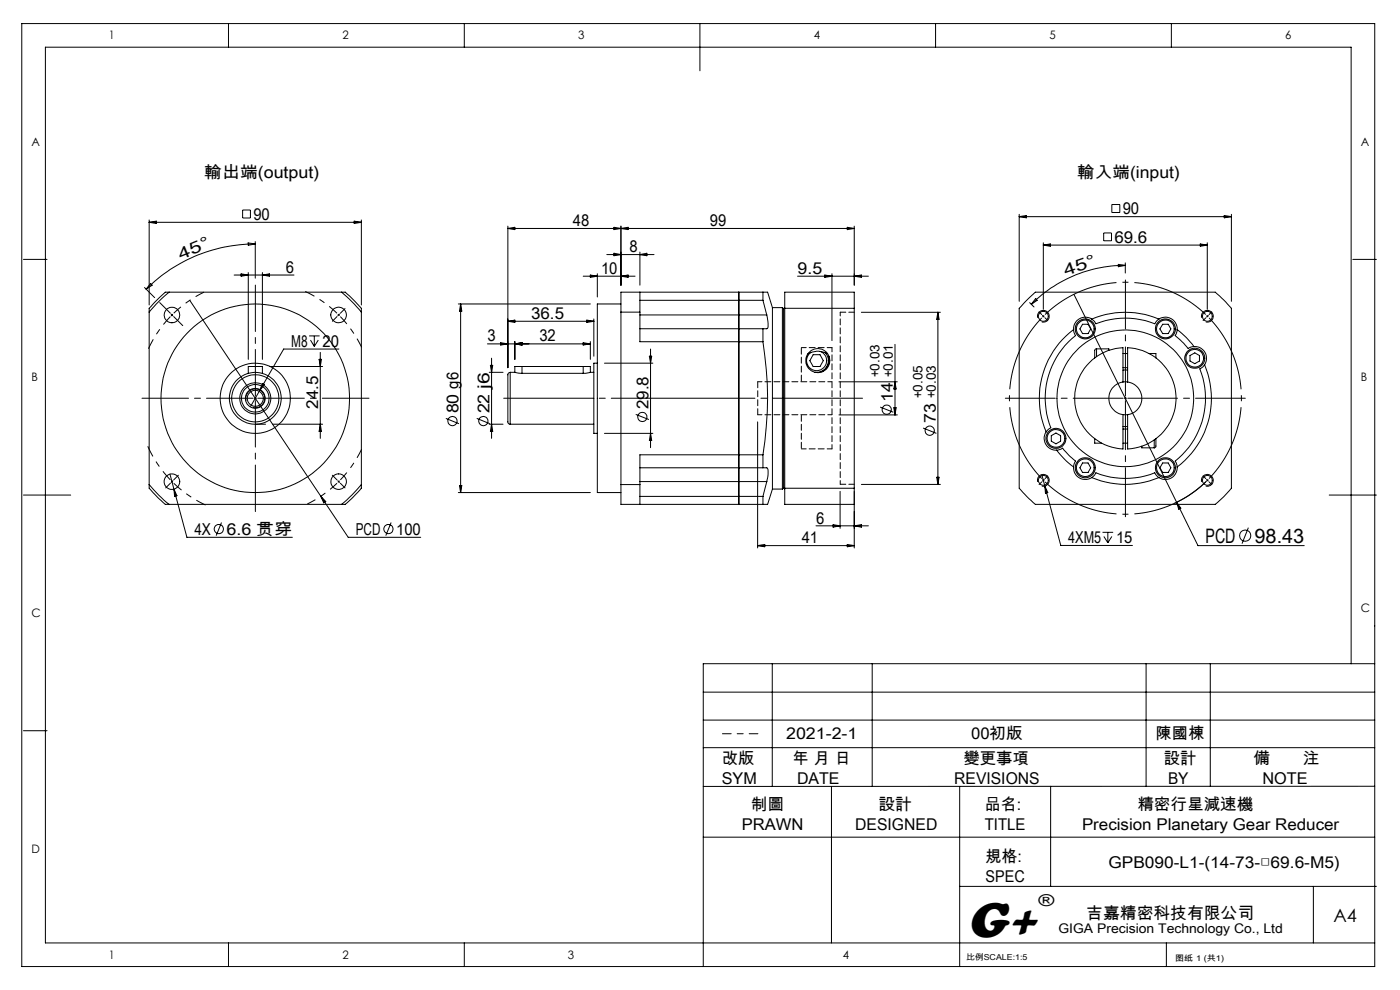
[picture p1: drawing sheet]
<svg xmlns="http://www.w3.org/2000/svg" width="297mm" height="210mm" viewBox="0 0 297 210" stroke-linecap="round" stroke-linejoin="round" font-family="sans-serif">
<g fill="none" stroke="#000" stroke-width=".21">
<path d="M4.6 5h287v200h-287zM48.5 5v5M98.5 5v5M148.5 5v10M198.5 5v5M248.5 5v5M5 55h5M31.6 46.7v18M31.6 47.2h45.1M31.6 47.2l1.6-.3v.5zM49.7 58.3h12.7M51.2 58.1l1.5 .2-1.5 .3z"/>
<path d="M51.5 44.5h1.6v1.7h-1.6zM52.6 51.5l1.6 .2-1.5 .3zM52.7 57.8v18.4M54.2 51.7a32.6 32.6 0 0 0-23.2 9.6M54.2 51.3v7.7M55.7 57.8v18.4M55.7 58.3l1.4-.2v.5zM75.1 46.9l1.6 .3-1.6 .2zM76.7 46.7v18M107.7 48.5l1.5-.3v.5zM107.7 48v30M107.7 48.5h73.5"/>
<path d="M123.7 58.6h11M125.2 58.3l1.5 .3-1.5 .2zM126.7 58.1v4.9M128.7 54h10M130.2 48.2l1.5 .3-1.5 .2zM130.2 53.7l1.5 .3-1.5 .2zM131.7 48v12.5M131.7 58.6l1.5-.3v.5zM131.7 48.5l1.5-.3v.5zM135.7 53.5v7M135.7 54l1.5-.3v.5zM169.2 58.6h15"/>
<path d="M175 58.3l1.5 .3-1.5 .2zM176.5 58.1v14.1M179.7 48.2l1.5 .3-1.5 .2zM181.2 58.6l1.5-.3v.5zM181.2 48v12.5M216.2 45.5v18.4M216.2 46h45M216.2 46l1.5-.3v.5zM221.3 51.5v14.1M221.3 52h34.8M221.3 52l1.5-.3v.5zM234.1 49.4h1.7v1.7h-1.7z"/>
<path d="M235.9 43.4h1.7v1.7h-1.7zM237.2 56.1l1.5 .2-1.5 .3zM238.7 56.3a27.9 27.9 0 0 0-19.9 8.2M238.7 55.8v2.1M254.6 51.7l1.5 .3-1.5 .2zM256.1 51.5v14.1M259.7 45.7l1.5 .3-1.5 .2zM261.2 45.5v18.4M287 55h5M30.7 61l2.1 2.1M31.9 60.1l.4 .4-1.3 .8zM33.7 63.2l1.4-1.2h38.1l2.2 2.1 1.3 1.3v38.2l-2.1 2.2-1.4 1.2h-38.1l-2.6-2.5-.9-.9v-38.2z"/>
<path d="M35.9 62l-1.7 1.5-2.6 2.7M36.3 66.6l.4 .4M36.7 66.6l-.4 .4M40.3 63.7l27.8 41.6M52.7 79.2v-1.5h3v1.5M57.1 77.7h11.3M65.6 71.3h2.2M65.9 72.1l.8 1.4M66.7 71.3v2.2M67.5 72.1l-.8 1.4M67.7 76.2h.5l-.3 1.5zM67.9 74.7v18.3"/>
<path d="M71.9 74h-11.7l-5.1 8.8M72.5 62l2.7 2.5 1.5 1.7M97.2 64.5h28M97.7 64.5v40M97.7 64.5l.3 1.5h-.5zM103.4 72.9h21.8M103.8 79h2.9M104 77.5h.5l-.2 1.5zM104.3 76v17M106.2 72.7l1.5 .2-1.5 .3zM107.7 68.1l1.5-.2v.5zM107.7 68.1h18.3"/>
<path d="M108.2 79l-.3 .2a14 14 0 0 0-.2 4.2v2.2a14 14 0 0 0 .2 4.2l.3 .2M108.2 79v11M109.2 72.5v3.7M109.2 72.9l1.5-.2v.5zM109.3 79l1.4 .2M110.7 77.7h-1.5v1.3h-1M110.7 77.7h13M110.7 77.7v1.5M110.7 79.2h13M123.7 72.7l1.5 .2-1.5 .3zM123.7 77.7h1.5v1.3h.8M123.7 77.7v1.5"/>
<path d="M124.5 67.9l1.5 .2-1.5 .3zM125.2 79l-1.5 .2M125.2 72.5v3.7M126 67.7v7.9M126.7 77h-.7v14.9h.7M128.2 77h10.3M131.7 64.5h-5v40h5M131.7 66.2v36.6M131.7 66.2h4M135.7 62v4.2M135.7 66.2v6.3h26.2M135.7 69.7h26.2"/>
<path d="M135.7 66.8h27M135.7 63.7h26.2M137.8 75.6h.5l-.3 1.4zM138 74v21M156.7 62v45M161.9 72.5a73.3 73.3 0 0 1 0 24M161.9 69.7v2.8M161.9 63.7l.8 3.1M161.9 62v1.7M161.9 62h.9l1.1 3.3M161.9 62h-30.2v4.2M162.7 66.8a5.5 5.5 0 0 1 .1 2.8l-.9 .1"/>
<path d="M163.9 65.3v38.4M163.9 65.3h2.1M166 65.3v38.4M166 65.3l.2 .2M166.2 65.5v38M166.5 65.4v-3.4h14.7v3.4M166.5 65.3l-.3 .2M166.5 65.4h14.7M166.5 65.4v38.2M171.4 75l1.8-.5 1.6 .2 .8 .3M172.5 75.2h1.5l.7 1.3-.7 1.2h-1.5l-.7-1.2zM174.1 74.5a2.14 2.14 0 0 1 .9 3.2 2.14 2.14 0 0 1-3.3 .3 2.14 2.14 0 0 1 .3-3.3"/>
<path d="M175.1 74.8a2.51 2.51 0 0 1 .3 2.9 2.51 2.51 0 0 1-2.5 1.3M175.9 75.6a2.92 2.92 0 0 1-1.6 3.3M181.2 65.4v38.2M182.7 66.2h16.8M189.9 73.1v14.9M199 66.2v36.6M199 66.2l.2 1.5h-.5zM217.9 63.6l1.7-1.6h38.2l1.8 1.6 1.6 1.8v38.2l-1.6 1.8-1.8 1.6h-38.2l-1.3-1.2-2.1-2.2v-38.2zM218.4 64.2l1 .9M219.7 63.3l.3 .4-1.2 .8zM220.1 67.4a1.25 1.25 0 0 1 1.1-1.6 1.25 1.25 0 0 1 1.4 1.4 1.25 1.25 0 0 1-1.6 1.1M221.2 66.9l.3 .4"/>
<path d="M221.5 66.9l-.3 .4M227.8 69.9a18.3 18.3 0 0 0-5.9 21.7M227.8 69.9l.1 .7 .3 .6a17 17 0 0 0-5.3 19.5l-1 .9M227.8 62.4l26.3 53.3h22.6M229.7 68.8h1.1l.6 1-.6 1h-1.1l-.6-1zM231.6 67.7a2.49 2.49 0 0 0-2.6-.1 2.49 2.49 0 0 0-1.2 2.3M231.6 67.7a18.3 18.3 0 0 1 14.3 0M231.6 67.7l.5 .4 .4 .6a16.9 16.9 0 0 1 12.5 0l.9-1M232.6 74l-.4 .3v1.6M232.6 74h2.6v.3M232.6 74v1.7M238.2 78.5h1"/>
<path d="M238.2 75h1M238.2 78h1M243.8 75h1.4v.9M245.9 67.7a2.5 2.5 0 0 1 2.6-.1 2.5 2.5 0 0 1 1.2 2.3M246.7 68.8h1.1l.6 1-.6 1h-1.1l-.6-1zM249.7 69.9a17.2 17.2 0 0 1 3.6 3.6M249.7 69.9l-.4 1.3 1.8 1.6 1 1.1 1.2-.4M252.4 75.4l1.1-.5 1 .5v1.2l-1 .5-1.1-.5zM253.3 73.5a2.51 2.51 0 0 1 2.3 1.3 2.51 2.51 0 0 1 0 2.6M254.9 67.4a1.26 1.26 0 0 1 1.1-1.6 1.26 1.26 0 0 1 1.4 1.4 1.26 1.26 0 0 1-1.6 1.1M255.6 77.4a18.2 18.2 0 0 1-5.9 21.7M255.6 77.4l-1.1 .8a17 17 0 0 1-5.2 19.6l.4 1.3"/>
<path d="M52.2 85a2 2 0 0 1 1.8-2.5 2 2 0 0 1 2.1 2.2 2 2 0 0 1-2.5 1.7M54.2 90h2.1M55.1 82.8l-1.9 3.4M55.7 81.3l.4 .3-1 1.2zM57.8 90h10.6M67.9 90l.3 1.5h-.5zM94.6 88.8l2.8 1.1M101.1 88.8l2.8 1.1M103.8 90h2.9M104.3 90l.2 1.5h-.5zM108.2 90h17.8M128.2 91.9h10.3"/>
<path d="M134.9 87.9l2.8 1.1M135.7 99.2h26.2M138 91.9l.3 1.5h-.5zM160.7 89.5v26.7M161.9 99.2h.8a3.5 3.5 0 0 1 0 3M161.9 96.5v2.7M161.9 96.5h-26.2v6.3M178 81h12.4M178 88h12.4M186.7 86.4l2.8 1M189.6 86.5h.5l-.2 1.5zM189.9 81l.2 1.5h-.5z"/>
<path d="M195.8 90.8l2.8 1.1M221.9 91.6a2.5 2.5 0 0 0-.1 2.6 2.5 2.5 0 0 0 2.4 1.3M223 92.4l1-.5 1 .5v1.2l-1 .5-1-.5zM224.2 95.5a17.2 17.2 0 0 0 3.6 3.6M224.2 95.5l1.2-.4 1.3 1.4 1.5 1.3-.4 1.3M227.8 99.1a2.49 2.49 0 0 0 1.2 2.3 2.49 2.49 0 0 0 2.6-.1M229.7 98.2h1.1l.6 1-.6 1h-1.1l-.6-1zM232.2 93.1v.9h1.5M238.2 81v-7.2a10.8 10.8 0 0 0-10.2 10.7 10.8 10.8 0 0 0 10.2 10.7v-7.3M238.2 81a3.5 3.5 0 0 0-3 3.5 3.5 3.5 0 0 0 3 3.4M238.2 81h1M238.2 90.5h1"/>
<path d="M238.2 87.9h1M238.2 91h1M238.2 94h1M239.2 81a3.5 3.5 0 0 1 3 3.5 3.5 3.5 0 0 1-3 3.4M239.2 81v-7.2a10.8 10.8 0 0 1 10.3 10.7 10.8 10.8 0 0 1-10.3 10.7v-7.3M242.2 94.6v.4h2.7M244.9 93.3v1.7M245.2 93.1v1.6l-.3 .3M246.7 98.2h1.1l.6 1-.6 1h-1.1l-.6-1zM249.7 99.1a2.51 2.51 0 0 1-1.2 2.3 2.51 2.51 0 0 1-2.6-.1M5 105h10M31.6 102.8a27.5 27.5 0 0 0 4.3 4.2"/>
<path d="M36.1 100.6l.8 3.2M36.9 103.8l2.8 10.2h22.3M36.9 103.8l.6 1.4-.5 .1zM47 110.8l-1.1 2.8M68.1 105.3l5.8 8.7h15.4M68.1 105.3l1 1.1-.4 .3zM76.7 102.8l-2.1 2.2-2.1 2M83 110.8l-1.2 2.8M97.2 104.5h28M97.5 103h.5l-.3 1.5zM131.7 102.8v4.2h30.2M131.7 102.8h4"/>
<path d="M135.7 102.8v4.2M135.7 102.2h27M135.7 105.3h26.2M160.7 115.7h20.5M160.7 115.7l1.5-.2v.5zM161.9 105.3v1.7M162.7 102.2l-.8 3.1M163.9 103.7l-1.1 3.3h-.9M163.9 103.7h2.1M166.2 103.5l-.2 .2M166.2 103.5l.3 .2M166.5 103.6v3.4h14.7v-3.4"/>
<path d="M166.5 103.6h14.7M173.1 111.5h11.1M176.7 111.3l1.5 .2-1.5 .3zM178.2 104.2v7.9M179.7 115.5l1.5 .2-1.5 .3zM181.2 104.2v12M181.2 111.5l1.5-.2v.5zM182.7 102.8h16.8M198.7 101.2h.5l-.2 1.6zM220.1 102.2a1.25 1.25 0 0 1 1.1-1.5 1.25 1.25 0 0 1 1.4 1.3 1.25 1.25 0 0 1-1.6 1.1M221 100.7l.7 2.4M221.7 103.1l3.3 12.6h15.2"/>
<path d="M221.7 103.1l.6 1.4-.5 .1zM231.6 101.3a18.3 18.3 0 0 0 14.3 0M231.6 101.3l.6-.6 .3-.4a16.9 16.9 0 0 0 12.5 0l.9 1M233.9 112.9h2.2M234.2 113.8l.8 1.3M235 112.9v2.2M235.9 113.8l-.9 1.3M249.6 106.6l.9 1.2-.5 .2zM254.9 102.2a1.26 1.26 0 0 1 1.1-1.6 1.26 1.26 0 0 1 1.4 1.4 1.26 1.26 0 0 1-1.6 1.1M256 102a23.6 23.6 0 0 1-6.8 4.8M264.8 111.9l-1.3 3.4M282 105h10"/>
<path d="M5 155h5M149.2 152.7h142.4M149.2 146.8h142.4M149.2 158.6h142.4M163.8 140.8v26M185 140.8v26M243.1 140.8v26M256.8 140.8v26M286.6 140.8v-130.8h-277v190h282M291.6 140.8h-142.4v64.2M149.2 177.6h142.4M176.4 166.8v33.2"/>
<path d="M203.6 166.8v38.2M222.9 166.8v21.2M291.6 166.8h-142.4M203.6 188h88.4M278.6 188v12M48.5 200v5M98.5 200v5M247.4 200v5"/>
<circle cx="36.5" cy="66.8" r="1.65"/>
<circle cx="71.8" cy="66.8" r="1.66"/>
<circle cx="173.5" cy="76.5" r="2.55"/>
<circle cx="221.3" cy="67.1" r="1.06"/>
<circle cx="230.2" cy="69.8" r="1.87"/>
<circle cx="230.2" cy="69.8" r="2.12"/>
<circle cx="247.2" cy="69.8" r="1.87"/>
<circle cx="247.2" cy="69.8" r="2.12"/>
<circle cx="253.5" cy="76" r="1.89"/>
<circle cx="253.5" cy="76" r="2.13"/>
<circle cx="256.1" cy="67.1" r="1.05"/>
<circle cx="54.1" cy="84.5" r="2.1"/>
<circle cx="54.1" cy="84.5" r="7.5"/>
<circle cx="54.1" cy="84.5" r="1.7"/>
<circle cx="54.1" cy="84.5" r="5.5"/>
<circle cx="54.2" cy="84.5" r="3.3"/>
<circle cx="54.2" cy="84.5" r="20"/>
<circle cx="54.2" cy="84.5" r="5"/>
<circle cx="54.2" cy="84.5" r="2.94"/>
<circle cx="96" cy="89.3" r=".98"/>
<circle cx="102.5" cy="89.3" r=".98"/>
<circle cx="136.3" cy="88.4" r=".97"/>
<circle cx="188.1" cy="86.9" r=".98"/>
<circle cx="197.2" cy="91.4" r=".98"/>
<circle cx="224" cy="93" r="1.88"/>
<circle cx="224" cy="93" r="2.12"/>
<circle cx="230.2" cy="99.2" r="2.13"/>
<circle cx="230.2" cy="99.2" r="1.87"/>
<circle cx="238.7" cy="84.5" r="14.5"/>
<circle cx="247.2" cy="99.2" r="2.13"/>
<circle cx="247.2" cy="99.2" r="1.87"/>
<circle cx="36.5" cy="102.2" r="1.65"/>
<circle cx="46.4" cy="112.2" r=".98"/>
<circle cx="71.8" cy="102.2" r="1.65"/>
<circle cx="82.4" cy="112.2" r=".98"/>
<circle cx="221.3" cy="101.9" r="1.05"/>
<circle cx="256.1" cy="101.9" r="1.04"/>
<circle cx="264.2" cy="113.6" r="1.19"/>
</g>
<path d="M36.1 67.2a25 25 0 0 0-4.6 6.8" fill="none" stroke="#000" stroke-width=".21" stroke-dasharray="30.5 1.3 1.3 1.3" stroke-dashoffset="28.2" stroke-linecap="butt"/>
<path d="M36.9 66.4a25 25 0 0 1 6.4-4.4M72.2 67.2a25 25 0 0 1 4.5 6.5M72.2 101.8a25 25 0 0 0 4.5-6.5" fill="none" stroke="#000" stroke-width=".21" stroke-dasharray="30.5 1.3 1.3 1.3" stroke-dashoffset="28.4" stroke-linecap="butt"/>
<path d="M71.9 66.8l-.2-.2M71.9 66.8l.1 .2M256.1 67.1l-.1-.2M256.1 67.1l.2 .2M36.5 102.2l.2 .1M36.5 102.2l-.2-.2M71.9 102.2l.1-.2M71.9 102.2l-.2 .1M221.3 101.9l.2 .2M221.3 101.9l-.1-.2M256.1 101.9l.2-.2M256.1 101.9l-.1 .2" fill="none" stroke="#000" stroke-width=".21" stroke-dasharray="30.5 1.3 1.3 1.3" stroke-linecap="butt"/>
<path d="M71.5 66.4a25 25 0 0 0-6.8-4.6M36.9 102.5a25 25 0 0 0 6.7 4.6" fill="none" stroke="#000" stroke-width=".21" stroke-dasharray="30.5 1.3 1.3 1.3" stroke-dashoffset="28.3" stroke-linecap="butt"/>
<path d="M71.5 102.5a25 25 0 0 1-6.3 4.4" fill="none" stroke="#000" stroke-width=".21" stroke-dasharray="30.5 1.3 1.3 1.3" stroke-dashoffset="28.5" stroke-linecap="butt"/>
<path d="M36.1 101.8a25 25 0 0 1-4.8-7.1" fill="none" stroke="#000" stroke-width=".21" stroke-dasharray="30.5 1.3 1.3 1.3" stroke-dashoffset="28.1" stroke-linecap="butt"/>
<path d="M221 67.4a24.6 24.6 0 0 0 0 34.1M255.8 66.7a24.6 24.6 0 0 0-34.1 0M221.7 102.2a24.6 24.6 0 0 0 34.1 0M256.5 101.5a24.6 24.6 0 0 0 0-34.1" fill="none" stroke="#000" stroke-width=".21" stroke-dasharray="30.5 1.3 1.3 1.3" stroke-dashoffset="13.6" stroke-linecap="butt"/>
<path d="M183 84.5h-76.1" fill="none" stroke="#000" stroke-width=".21" stroke-dasharray="30.5 1.3 1.3 1.3" stroke-dashoffset="11.5"/>
<path d="M153.3 155.6h7.5" fill="none" stroke="#000" stroke-width=".21" stroke-dasharray="30.5 1.3 1.3 1.3" stroke-dashoffset="28.6"/>
<path d="M170 73.7h6.5M176.5 95.2h-6.5" fill="none" stroke="#000" stroke-width=".21" stroke-dasharray="1.3 .6" stroke-dashoffset=".2"/>
<path d="M170 73.7v7.3M170 88v7.2" fill="none" stroke="#000" stroke-width=".21" stroke-dasharray="1.3 .6" stroke-dashoffset="-.1"/>
<path d="M160.8 88h15.7M176.5 95.2v-21.5M176.5 81h-15.7" fill="none" stroke="#000" stroke-width=".21" stroke-dasharray="1.3 .6" stroke-dashoffset=".4"/>
<path d="M160.8 88v-7" fill="none" stroke="#000" stroke-width=".21" stroke-dasharray="1.3 .6"/>
<path d="M181.3 66.2h-3M178.3 102.7h3" fill="none" stroke="#000" stroke-width=".21" stroke-dasharray="1.3 .6" stroke-dashoffset=".1"/>
<path d="M178.3 102.7v-36.5" fill="none" stroke="#000" stroke-width=".21" stroke-dasharray="1.3 .6" stroke-dashoffset=".5"/>
<g fill="none" stroke="#000" stroke-width=".21" stroke-dasharray="30.5 1.3 1.3 1.3">
<path d="M36.1 66.4l-2.2-2.2M36.8 67.2l2 1.9M71.5 67.2l-1 .9M71.9 66.8l.1-.2M71.9 66.8l-.2 .2M72.2 66.4l1-.9M221 66.7l-.6-.5M221.7 67.4l.6 .6M255.8 67.4l-.6 .6M256.1 67.1l.2-.2M256.1 67.1l-.1 .2M256.5 66.7l.6-.5"/>
<path d="M54.2 84.5v-.3M54.2 84.5h-.3M54.2 84.5v.2M54.2 84.5h.2M238.7 84.5v-.3M238.7 84.5h-.2M238.7 84.5v.2M238.7 84.5h.3M36.1 102.5l-.9 1M36.5 102.2l-.2 .1M36.5 102.2l.2-.2M36.8 101.8l1-1"/>
<path d="M71.5 101.8l-1-1M71.9 102.2l.1 .1M71.9 102.2l-.2-.2M72.2 102.5l1 1M221 102.2l-.6 .6M221.3 101.9l-.1 .2M221.3 101.9l.2-.2M221.7 101.5l.6-.5M255.8 101.5l-.6-.5M256.1 101.9l.2 .2M256.1 101.9l-.1-.2M256.5 102.2l.6 .6"/>
</g>
<path d="M53.7 84.5h-23.6M54.2 84v-23.5M54.2 85v23.5M54.7 84.5h23.6" fill="none" stroke="#000" stroke-width=".21" stroke-dasharray="30.5 1.3 1.3 1.3" stroke-dashoffset="20.6"/>
<path d="M238.7 84v-24.6M238.7 85v24.6" fill="none" stroke="#000" stroke-width=".21" stroke-dasharray="30.5 1.3 1.3 1.3" stroke-dashoffset="20.1"/>
<path d="M238.2 84.5h-24.9M239.2 84.5h25" fill="none" stroke="#000" stroke-width=".21" stroke-dasharray="30.5 1.3 1.3 1.3" stroke-dashoffset="19.9"/>
<text font-size="11" x="205.1" y="198.7">G+</text>
<g font-size="4.2">
<text x="255.8" y="115.1">PCD</text>
<text x="266.1" y="115.1">98.43</text>
</g>
<text font-size="3.9" x="282.9" y="195.5">A4</text>
<g font-size="3.5">
<text x="43.3" y="37.7">輸出端(output)</text>
<text x="228.5" y="37.7">輸入端(input)</text>
<text x="53.8" y="46.6">90</text>
<text x="121.5" y="48">48</text>
<text x="150.6" y="48">99</text>
<text x="238.2" y="45.5">90</text>
<text x="133.5" y="53.5">8</text>
<text x="236.4" y="51.5">69.6</text>
<text x="38.3" y="55.1" transform="rotate(-22 38.3 55.1)">4 5 °</text>
<text x="60.6" y="57.8">6</text>
<text x="127.5" y="58.1">10</text>
<text x="169.2" y="58.1">9.5</text>
<text x="226.1" y="58.5" transform="rotate(-19 226.1 58.5)">4 5 °</text>
<text x="112.7" y="67.6">36.5</text>
<text x="61.8" y="73.5">M8</text>
<text x="68.4" y="73.5">20</text>
<text x="103.4" y="72.4">3</text>
<text x="114.4" y="72.4">32</text>
<text x="67.5" y="86.7" transform="rotate(-90 67.5 86.7)">24.5</text>
<text x="97.3" y="87.7" transform="rotate(-90 97.3 87.7)">80 g6</text>
<text x="103.8" y="87.7" transform="rotate(-90 103.8 87.7)">22 j6</text>
<text x="137.5" y="86.8" transform="rotate(-90 137.5 86.8)">29.8</text>
<text x="189.4" y="85.3" transform="rotate(-90 189.4 85.3)">14</text>
<text x="198.5" y="89.7" transform="rotate(-90 198.5 89.7)">73</text>
<text x="41.2" y="113.5">4X</text>
<text x="48.1" y="113.5">6.6 贯穿</text>
<text x="75.5" y="113.5">PCD</text>
<text x="84" y="113.5">100</text>
<text x="173.1" y="111">6</text>
<text x="170.1" y="115.2">41</text>
<text x="226.6" y="115.2">4XM5</text>
<text x="236.8" y="115.2">15</text>
<text x="220.3" y="192.2">®</text>
<text x="230.5" y="194.8">吉嘉精密科技有限公司</text>
</g>
<g font-size="3.4">
<text x="166.8" y="156.8">2021-2-1</text>
<text x="206" y="156.8">00初版</text>
<text x="245.2" y="156.8">陳國棟</text>
<text x="153.1" y="162.1">改版</text>
<text x="153.1" y="166.4">SYM</text>
<text x="168.1" y="162.1">年 月 日</text>
<text x="169.1" y="166.4">DATE</text>
<text x="202.4" y="166.4">REVISIONS</text>
<text x="204.4" y="162.1">變更事項</text>
<text x="246.9" y="162.1">設計</text>
<text x="247.8" y="166.4">BY</text>
<text x="265.9" y="162.1">備</text>
<text x="267.8" y="166.4">NOTE</text>
<text x="276.4" y="162.1">注</text>
<text x="159.3" y="171.8">制圖</text>
<text x="186.3" y="171.8">設計</text>
<text x="208.9" y="171.8">品名:</text>
<text x="241.3" y="171.8">精密行星減速機</text>
<text x="157.4" y="176.1">PRAWN</text>
<text x="181.4" y="176.1">DESIGNED</text>
<text x="208.9" y="176.1">TITLE</text>
<text x="229.5" y="176.1">Precision Planetary Gear Reducer</text>
<text x="209.1" y="182.9">規格:</text>
<text x="235.1" y="184">GPB090-L1-(14-73-□69.6-M5)</text>
<text x="209.1" y="187.2">SPEC</text>
</g>
<g font-size="2.8">
<text x="186.6" y="80" transform="rotate(-90 186.6 80)">+0.03</text>
<text x="189.4" y="80" transform="rotate(-90 189.4 80)">+0.01</text>
<text x="195.7" y="84.5" transform="rotate(-90 195.7 84.5)">+0.05</text>
<text x="198.5" y="84.5" transform="rotate(-90 198.5 84.5)">+0.03</text>
<text x="224.5" y="197.8">GIGA Precision Technology Co., Ltd</text>
</g>
<g font-size="2.5">
<text x="23.1" y="8.4">1</text>
<text x="72.7" y="8.4">2</text>
<text x="122.7" y="8.4">3</text>
<text x="172.7" y="8.4">4</text>
<text x="222.7" y="8.4">5</text>
<text x="272.7" y="8.4">6</text>
<text x="6.7" y="30.9">A</text>
<text x="288.7" y="30.9">A</text>
<text x="6.7" y="80.9">B</text>
<text x="288.7" y="80.9">B</text>
<text x="6.7" y="130.9">C</text>
<text x="288.7" y="129.9">C</text>
<text x="6.7" y="180.9">D</text>
<text x="23.1" y="203.4">1</text>
<text x="72.7" y="203.4">2</text>
<text x="120.5" y="203.4">3</text>
<text x="178.8" y="203.4">4</text>
</g>
<g font-size="1.7">
<text x="204.9" y="203.7">比例SCALE:1:5</text>
<text x="249.3" y="203.8">图纸 1 (共1)</text>
</g>
</svg>
